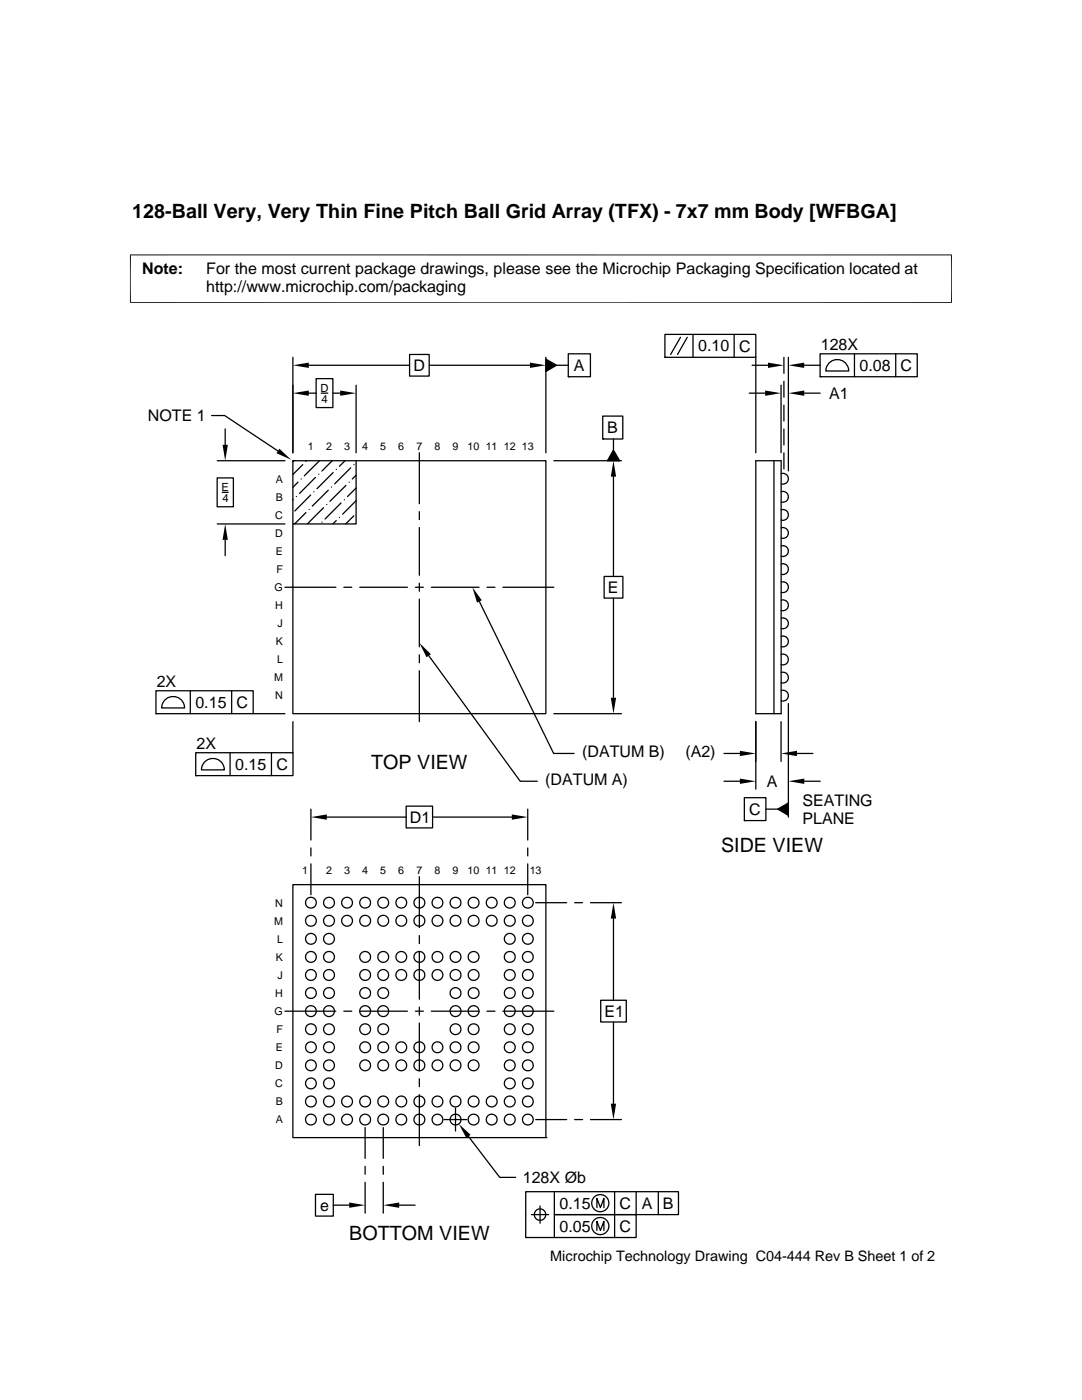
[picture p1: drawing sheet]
<svg xmlns="http://www.w3.org/2000/svg" width="216mm" height="279mm" viewBox="0 0 216 279" stroke-linecap="round" stroke-linejoin="round" font-family="sans-serif">
<g fill="none" stroke="#000" stroke-width=".25">
<path d="M58.4 71.3v19.1M61.6 72.9h20.1M61.6 78.5h1.5M63.1 75.6h3.3v5.7h-3.3zM64.1 78.5h1.3M66.4 78.5h1.5M71.1 76.9v13.5M81.7 70.7h3.9v4.4h-3.9zM85.6 72.9h20.1M108.9 71.7l2.1 1.2-2.1 1.2zM108.9 71.3v19.1M111 72.9h2.4"/>
<path d="M113.4 70.6h4.4v4.6h-4.4zM113.4 75.2h.1M132.7 66.7h18.1v4.6h-18.1zM132.7 71.3h.1M135.8 67.3l-2 3.4M137.1 67.3l-1.9 3.4M138.3 66.7v4.6M146.5 66.7v4.6M149.5 78.5h3.2M150.1 72.9h3.1M150.8 71.3v19.1M155.9 76.9v13.5"/>
<path d="M156.4 71.3v3.2M156.4 76.1v3.2M157.3 71.3v22.7M160.5 72.9h3.1M160.5 78.5h3.2M163.6 70.6h19.4v4.6h-19.4zM163.6 75.2h.1M165.6 72.3a2.29 2.29 0 0 1 2.4-.3 2.29 2.29 0 0 1 1.4 2h-4.6l.3-1.1zM170.5 70.6v4.6M178.7 70.6v4.6M42.2 82.9h2.6l10.7 7.1M43.3 95.4h3.3v5.7h-3.3z"/>
<path d="M43.3 91.9h13.6M44.3 98.3h1.3M44.9 85.6v3.2M58.4 91.9h50.5v50.5h-50.5zM58.4 91.9h.1M58.5 99.7l-.1 .1M58.7 91.9l-.3 .3M59.1 99.1h.1M59.5 96.2l-1.1 1.1M60.1 95.6h.1M60.4 92.7l-2 2M61 92.1h.1"/>
<path d="M62 98.8l-3.2 3.2M62.6 98.1h.1M62.9 95.3l-3.1 3.2M63.6 94.6h.1M63.8 91.9l-3.1 3.1M65.5 97.8l-3.2 3.2M66.1 97.2h.1M66.3 91.9l-2.1 2.1M66.5 94.3l-3.2 3.2M67.1 93.7h.1M68.7 99.7h.1M68.9 91.9l-1.2 1.1"/>
<path d="M69 96.9l-3.2 3.2M69.7 96.2h.1M70 93.4l-3.2 3.2M70.6 92.7h.1M71.1 94.8l-.8 .8M71.1 97.4l-1.8 1.7M71.1 91.9v12.7h-12.7M71.1 99.9l-2.7 2.7M83.7 90.4v10.1M110.5 91.9h13.5M120.3 83h4v4.6h-4zM120.3 87.6h.1"/>
<path d="M122.4 87.6v2.2M122.4 95.1v19.9M122.4 89.8l1.2 2.1h-2.4zM150.8 91.9h5.1v50.5h-5.1zM154.4 91.9v50.5M155.9 94.5a1.08 1.08 0 0 1 1.4 1 1.08 1.08 0 0 1-1.4 1.1M155.9 98.1a1.08 1.08 0 0 1 1.4 1.1 1.08 1.08 0 0 1-1.4 1M156.4 80.9v3.1M156.4 85.6v3.2M156.4 90.4v3.2M43.3 104.6h13.6M44.9 107.7v3.2"/>
<path d="M56.9 117.2h10.1M61 102.3l-2.2 2.3M61.7 101.7h.1M64.2 104.2h.1M64.6 101.3l-3.2 3.2M65.2 100.7h.1M67.1 103.9l-.7 .7M67.7 103.3h.1M68.1 100.4l-3.2 3.2M68.6 117.2h1.6M70.6 102.9l-1.6 1.7M71.8 117.2h9.5"/>
<path d="M82.9 117.2h1.6M83.7 102.1v1.6M83.7 105.3v9.5M83.7 116.4v1.6M83.7 119.6v9.5M86.1 117.2h9.5M97.2 117.2h1.6M100.4 117.2h10.1M120.5 115h3.8v4.4h-3.8zM122.4 119.4v19.9M155.9 119.8a1.08 1.08 0 0 1 1.4 1 1.08 1.08 0 0 1-1.4 1M155.9 116.2a1.09 1.09 0 0 1 1.4 1 1.09 1.09 0 0 1-1.4 1"/>
<path d="M155.9 112.6a1.08 1.08 0 0 1 1.4 1 1.08 1.08 0 0 1-1.4 1M155.9 108.9a1.09 1.09 0 0 1 1.4 1.1 1.09 1.09 0 0 1-1.4 1M155.9 105.3a1.08 1.08 0 0 1 1.4 1.1 1.08 1.08 0 0 1-1.4 1M155.9 101.7a1.08 1.08 0 0 1 1.4 1.1 1.08 1.08 0 0 1-1.4 1M31.1 137.9h19.4v4.5h-19.4zM33 139.6a2.28 2.28 0 0 1 2.5-.4 2.28 2.28 0 0 1 1.3 2.1h-4.5l.3-1.2zM38 137.9v4.5M46.2 137.9v4.5M83.7 130.7v1.6M83.7 133.9v10.1M85.6 130.9l18.2 25h3.4M95.7 120l14.8 30.4h4.1"/>
<path d="M155.9 127a1.08 1.08 0 0 1 1.4 1 1.08 1.08 0 0 1-1.4 1M155.9 123.4a1.08 1.08 0 0 1 1.4 1 1.08 1.08 0 0 1-1.4 1M155.9 130.6a1.08 1.08 0 0 1 1.4 1 1.08 1.08 0 0 1-1.4 1M155.9 134.2a1.09 1.09 0 0 1 1.4 1 1.09 1.09 0 0 1-1.4 1M155.9 137.8a1.08 1.08 0 0 1 1.4 1 1.08 1.08 0 0 1-1.4 1M31.1 142.4h.1M39.1 150.2h19.4v4.6h-19.4zM39.1 154.8h.1M41 151.9a2.28 2.28 0 0 1 2.4-.3 2.28 2.28 0 0 1 1.4 2h-4.6l.3-1.1zM45.9 150.2v4.6M50.5 142.4h6.4M54.2 150.2v4.6"/>
<path d="M58.4 144v6.2M110.5 142.4h13.5M144.5 155.9h3.1M144.5 150.4h3.1M148.5 159.2h4.3v4.6h-4.3zM150.8 144v13.5M155.9 144v8M157.3 140.4v22.7M159 150.4h3.2M160.5 155.9h3.2M58.4 176.6h50.5v50.4h-50.5zM62 161.5v6.1"/>
<path d="M62 169.2v1.6M62 172.4v6.2M65.2 163.1h15.8M81 160.9h5.3v4.3h-5.3zM83.7 175v10.1M86.3 163.1h15.8M105.3 161.5v6.1M105.3 169.2v1.6M105.3 172.4v6.2M148.5 163.8h.1M152.8 161.5h2.4M155.2 161.5l2.1-1.2v2.4z"/>
<path d="M83.7 186.7v1.6M83.7 189.9v9.5M106.9 180.1h6.2M114.7 180.1h1.5M117.8 180.1h6.2M119.9 199.6h5.1v4.4h-5.1zM122.4 183.3v16.3M56.9 201.8h10.1M68.6 201.8h1.6M71.8 201.8h9.5M82.9 201.8h1.6M83.7 201v1.6"/>
<path d="M83.7 204.2v9.5M83.7 215.3v1.6M83.7 218.5v10.1M86.1 201.8h9.5M97.2 201.8h1.6M100.4 201.8h10.1M122.4 204v16.3M62.9 238.4h3.6v4.3h-3.6zM72.9 225v6.2M72.9 232.8v1.6M72.9 235.9v6.2M76.5 225v6.2"/>
<path d="M76.5 232.8v1.6M76.5 235.9v6.2M88.6 223.4h4.6M90.9 221.1v4.6M93.5 226.8l6.2 8.2h3.2M106.9 223.4h6.2M108.9 227h.1M110.6 237.8v4.6h16.3v4.6h-22v-9.2h30.5v4.6h-24.8v4.6M114.7 223.4h1.5M117.8 223.4h6.2M122.6 237.8v9.2M126.9 237.8v4.6"/>
<path d="M131.4 237.8v4.6M66.5 240.5h3.2M79.7 240.5h3.1M106 242.4h3.5M107.8 240.7v3.4M119.1 241v-1.8l.7 1.8 .7-1.8v1.8M119.1 245.6v-1.9l.7 1.9 .7-1.9v1.9"/>
<circle cx="62" cy="183.8" r="1.08"/>
<circle cx="62" cy="191" r="1.08"/>
<circle cx="62" cy="194.6" r="1.08"/>
<circle cx="62" cy="187.4" r="1.08"/>
<circle cx="62" cy="180.1" r="1.08"/>
<circle cx="62" cy="198.2" r="1.08"/>
<circle cx="65.6" cy="183.8" r="1.09"/>
<circle cx="65.7" cy="191" r="1.09"/>
<circle cx="65.7" cy="194.6" r="1.09"/>
<circle cx="65.7" cy="187.4" r="1.09"/>
<circle cx="65.7" cy="180.1" r="1.08"/>
<circle cx="65.7" cy="198.2" r="1.08"/>
<circle cx="69.3" cy="183.8" r="1.08"/>
<circle cx="69.3" cy="180.1" r="1.08"/>
<circle cx="72.9" cy="183.8" r="1.08"/>
<circle cx="72.9" cy="191" r="1.08"/>
<circle cx="72.9" cy="194.6" r="1.08"/>
<circle cx="72.9" cy="180.1" r="1.08"/>
<circle cx="72.9" cy="198.2" r="1.08"/>
<circle cx="76.5" cy="183.8" r="1.09"/>
<circle cx="76.5" cy="191" r="1.08"/>
<circle cx="76.5" cy="194.6" r="1.08"/>
<circle cx="76.5" cy="180.1" r="1.08"/>
<circle cx="76.5" cy="198.2" r="1.08"/>
<circle cx="80.1" cy="183.8" r="1.08"/>
<circle cx="80.1" cy="191" r="1.08"/>
<circle cx="80.1" cy="194.6" r="1.08"/>
<circle cx="80.1" cy="180.1" r="1.08"/>
<circle cx="83.7" cy="183.8" r="1.09"/>
<circle cx="83.7" cy="191" r="1.09"/>
<circle cx="83.7" cy="194.6" r="1.09"/>
<circle cx="83.7" cy="180.1" r="1.08"/>
<circle cx="87.3" cy="183.8" r="1.08"/>
<circle cx="87.3" cy="191" r="1.08"/>
<circle cx="87.3" cy="194.6" r="1.08"/>
<circle cx="87.3" cy="180.1" r="1.08"/>
<circle cx="90.9" cy="183.8" r="1.08"/>
<circle cx="90.9" cy="191" r="1.08"/>
<circle cx="90.9" cy="194.6" r="1.08"/>
<circle cx="90.9" cy="180.1" r="1.08"/>
<circle cx="90.9" cy="198.2" r="1.08"/>
<circle cx="94.5" cy="183.8" r="1.08"/>
<circle cx="94.5" cy="191" r="1.08"/>
<circle cx="94.5" cy="194.6" r="1.08"/>
<circle cx="94.5" cy="180.1" r="1.08"/>
<circle cx="94.5" cy="198.2" r="1.08"/>
<circle cx="98.1" cy="183.8" r="1.08"/>
<circle cx="98.1" cy="180.1" r="1.08"/>
<circle cx="101.7" cy="183.8" r="1.09"/>
<circle cx="101.7" cy="191" r="1.09"/>
<circle cx="101.7" cy="194.6" r="1.09"/>
<circle cx="101.7" cy="187.4" r="1.09"/>
<circle cx="101.7" cy="180.1" r="1.08"/>
<circle cx="101.7" cy="198.2" r="1.08"/>
<circle cx="105.3" cy="183.8" r="1.08"/>
<circle cx="105.3" cy="191" r="1.08"/>
<circle cx="105.3" cy="194.6" r="1.08"/>
<circle cx="105.3" cy="187.4" r="1.08"/>
<circle cx="105.3" cy="180.1" r="1.08"/>
<circle cx="105.3" cy="198.2" r="1.08"/>
<circle cx="62" cy="201.8" r="1.08"/>
<circle cx="62" cy="219.8" r="1.08"/>
<circle cx="62" cy="212.6" r="1.08"/>
<circle cx="62" cy="209" r="1.08"/>
<circle cx="62" cy="216.2" r="1.08"/>
<circle cx="62" cy="205.4" r="1.08"/>
<circle cx="65.6" cy="219.8" r="1.09"/>
<circle cx="65.6" cy="201.8" r="1.09"/>
<circle cx="65.7" cy="212.6" r="1.09"/>
<circle cx="65.7" cy="209" r="1.09"/>
<circle cx="65.7" cy="216.2" r="1.09"/>
<circle cx="65.7" cy="205.4" r="1.08"/>
<circle cx="69.3" cy="219.8" r="1.08"/>
<circle cx="72.9" cy="219.8" r="1.08"/>
<circle cx="72.9" cy="201.8" r="1.08"/>
<circle cx="72.9" cy="212.6" r="1.08"/>
<circle cx="72.9" cy="209" r="1.08"/>
<circle cx="72.9" cy="205.4" r="1.08"/>
<circle cx="76.5" cy="219.8" r="1.09"/>
<circle cx="76.5" cy="201.8" r="1.09"/>
<circle cx="76.5" cy="212.6" r="1.08"/>
<circle cx="76.5" cy="209" r="1.08"/>
<circle cx="76.5" cy="205.4" r="1.08"/>
<circle cx="80.1" cy="219.8" r="1.08"/>
<circle cx="80.1" cy="212.6" r="1.08"/>
<circle cx="80.1" cy="209" r="1.08"/>
<circle cx="83.7" cy="219.8" r="1.09"/>
<circle cx="83.7" cy="212.6" r="1.09"/>
<circle cx="83.7" cy="209" r="1.09"/>
<circle cx="87.3" cy="219.8" r="1.08"/>
<circle cx="87.3" cy="212.6" r="1.08"/>
<circle cx="87.3" cy="209" r="1.08"/>
<circle cx="90.9" cy="201.8" r="1.08"/>
<circle cx="90.9" cy="219.8" r="1.08"/>
<circle cx="90.9" cy="212.6" r="1.08"/>
<circle cx="90.9" cy="209" r="1.08"/>
<circle cx="90.9" cy="205.4" r="1.08"/>
<circle cx="94.5" cy="201.8" r="1.08"/>
<circle cx="94.5" cy="219.8" r="1.08"/>
<circle cx="94.5" cy="212.6" r="1.08"/>
<circle cx="94.5" cy="209" r="1.08"/>
<circle cx="94.5" cy="205.4" r="1.08"/>
<circle cx="98.1" cy="219.8" r="1.08"/>
<circle cx="101.7" cy="201.8" r="1.09"/>
<circle cx="101.7" cy="219.8" r="1.09"/>
<circle cx="101.7" cy="212.6" r="1.09"/>
<circle cx="101.7" cy="209" r="1.09"/>
<circle cx="101.7" cy="216.2" r="1.09"/>
<circle cx="101.7" cy="205.4" r="1.08"/>
<circle cx="105.3" cy="201.8" r="1.08"/>
<circle cx="105.3" cy="219.8" r="1.08"/>
<circle cx="105.3" cy="212.6" r="1.08"/>
<circle cx="105.3" cy="209" r="1.08"/>
<circle cx="105.3" cy="216.2" r="1.08"/>
<circle cx="105.3" cy="205.4" r="1.08"/>
<circle cx="62" cy="223.4" r="1.08"/>
<circle cx="65.7" cy="223.4" r="1.08"/>
<circle cx="69.3" cy="223.4" r="1.08"/>
<circle cx="72.9" cy="223.4" r="1.08"/>
<circle cx="76.5" cy="223.4" r="1.08"/>
<circle cx="80.1" cy="223.4" r="1.08"/>
<circle cx="83.7" cy="223.4" r="1.08"/>
<circle cx="87.3" cy="223.4" r="1.08"/>
<circle cx="90.9" cy="223.4" r="1.08"/>
<circle cx="94.5" cy="223.4" r="1.08"/>
<circle cx="98.1" cy="223.4" r="1.08"/>
<circle cx="101.7" cy="223.4" r="1.08"/>
<circle cx="105.3" cy="223.4" r="1.08"/>
<circle cx="107.8" cy="242.4" r="1.14"/>
<circle cx="119.8" cy="240.1" r="1.72"/>
<circle cx="119.8" cy="244.7" r="1.72"/>
</g>
<g fill="#000">
<path d="M58.4 72.9l3.2-.5v1zM58.4 78.5l3.2-.6v1.1zM67.9 77.9l3.2 .6-3.2 .5zM105.7 72.4l3.2 .5-3.2 .5zM108.9 71.7l2.1 1.2-2.1 1.2zM152.7 77.9l3.2 .6-3.2 .5zM153.2 72.4l3.2 .5-3.2 .5zM157.3 72.9l3.2-.5v1zM157.3 78.5l3.2-.6v1.1zM44.4 88.8h1.1l-.6 3.1zM55.8 89.6l2.3 2.2-2.9-1.4zM122.4 91.9l.5 3.2h-1z"/>
<path d="M122.4 89.8l1.2 2.1h-2.4zM44.9 104.6l.6 3.1h-1.1zM83.7 128.3l2.3 2.3-.9 .6zM94.3 117.2l1.8 2.6-.9 .5zM121.9 139.3h1l-.5 3.1zM147.6 155.4l3.2 .5-3.2 .5zM147.6 149.8l3.2 .6-3.2 .5zM155.9 150.4l3.1-.6v1.1zM157.3 155.9l3.2-.5v1zM62 163.1l3.2-.6v1.1zM102.1 162.5l3.2 .6-3.2 .5zM155.2 161.5l2.1-1.2v2.4z"/>
<path d="M122.4 180.1l.5 3.2h-1zM69.7 240l3.2 .5-3.2 .5zM76.5 240.5l3.2-.5v1zM91.5 224.3l2.4 2.2-.9 .6zM121.9 220.3h1l-.5 3.1z"/>
</g>
<path d="M26 50.8v9.7M189.9 50.8v9.7M189.9 50.9h-164M189.9 60.4h-164" fill="none" stroke="#000" stroke-width=".2"/>
<g font-size="3.9">
<text x="26.4" y="43.5">128-Ball Very, Very Thin Fine Pitch Ball Grid Array (TFX) - 7x7 mm Body [WFBGA]</text>
<text x="74" y="153.4">TOP VIEW</text>
<text x="143.9" y="170">SIDE VIEW</text>
<text x="69.7" y="247.5">BOTTOM VIEW</text>
</g>
<g font-size="3.2">
<text x="28.4" y="54.6">Note:</text>
<text x="41.1" y="54.6">For the most current package drawings, please see the Microchip Packaging Specification located at</text>
<text x="41.1" y="58.3">http://www.microchip.com/packaging</text>
<text x="139.3" y="70.1">0.10</text>
<text x="147.5" y="70.2">C</text>
<text x="163.8" y="69.8">128X</text>
<text x="82.5" y="74">D</text>
<text x="114.5" y="74">A</text>
<text x="171.5" y="74">0.08</text>
<text x="179.7" y="74">C</text>
<text x="165.4" y="79.6">A1</text>
<text x="29.5" y="84.1">NOTE 1</text>
<text x="121.2" y="86.5">B</text>
<text x="121.3" y="118.3">E</text>
<text x="31.3" y="137.1">2X</text>
<text x="39" y="141.3">0.15</text>
<text x="47.2" y="141.3">C</text>
<text x="39.2" y="149.4">2X</text>
<text x="46.9" y="153.6">0.15</text>
<text x="55.1" y="153.6">C</text>
<text x="116.1" y="151.2">(DATUM B)</text>
<text x="136.8" y="151.2">(A2)</text>
<text x="108.8" y="156.7">(DATUM A)</text>
<text x="153" y="157.1">A</text>
<text x="160.1" y="160.8">SEATING</text>
<text x="81.8" y="164.2">D1</text>
<text x="149.5" y="162.6">C</text>
<text x="160.1" y="164.5">PLANE</text>
<text x="120.6" y="202.9">E1</text>
<text x="104.3" y="236.1">128X Øb</text>
<text x="63.9" y="241.7">e</text>
<text x="111.6" y="241.3">0.15</text>
<text x="111.6" y="245.8">0.05</text>
<text x="123.6" y="241.3">C</text>
<text x="123.6" y="245.8">C</text>
<text x="128.1" y="241.3">A</text>
<text x="132.3" y="241.3">B</text>
</g>
<text font-size="2.9" x="109.8" y="251.7">Microchip Technology Drawing C04-444 Rev B Sheet 1 of 2</text>
<g font-size="2.2">
<text x="63.9" y="78.2">D</text>
<text x="64.2" y="80.3">4</text>
<text x="44.2" y="98">E</text>
<text x="44.4" y="100.1">4</text>
</g>
<g font-size="2.1">
<text x="61.4" y="89.9">1</text>
<text x="65.1" y="89.9">2</text>
<text x="68.7" y="89.9">3</text>
<text x="72.3" y="89.9">4</text>
<text x="75.9" y="89.9">5</text>
<text x="79.5" y="89.9">6</text>
<text x="83.1" y="89.9">7</text>
<text x="86.7" y="89.9">8</text>
<text x="90.3" y="89.9">9</text>
<text x="93.3" y="89.9">10 11 12 13</text>
<text x="55" y="99.9">B</text>
<text x="55" y="96.3">A</text>
<text x="54.9" y="107.1">D</text>
<text x="54.9" y="103.5">C</text>
<text x="55" y="110.7">E</text>
<text x="54.8" y="118">G</text>
<text x="55.2" y="114.3">F</text>
<text x="54.9" y="121.6">H</text>
<text x="55.4" y="125.2">J</text>
<text x="55" y="128.8">K</text>
<text x="54.7" y="136">M</text>
<text x="55.3" y="132.4">L</text>
<text x="54.9" y="139.6">N</text>
<text x="60.3" y="174.5">1</text>
<text x="65.1" y="174.5">2</text>
<text x="68.7" y="174.5">3</text>
<text x="72.3" y="174.5">4</text>
<text x="75.9" y="174.5">5</text>
<text x="79.5" y="174.5">6</text>
<text x="83.1" y="174.5">7</text>
<text x="86.7" y="174.5">8</text>
<text x="90.3" y="174.5">9</text>
<text x="93.3" y="174.5">10 11 12</text>
<text x="105.7" y="174.5">13</text>
<text x="54.7" y="184.5">M</text>
<text x="54.9" y="180.9">N</text>
<text x="55" y="191.7">K</text>
<text x="55.3" y="188.1">L</text>
<text x="55.4" y="195.4">J</text>
<text x="54.8" y="202.6">G</text>
<text x="54.9" y="199">H</text>
<text x="55" y="209.8">E</text>
<text x="55.2" y="206.2">F</text>
<text x="54.9" y="213.4">D</text>
<text x="54.9" y="217">C</text>
<text x="55" y="220.6">B</text>
<text x="55" y="224.2">A</text>
</g>
</svg>
